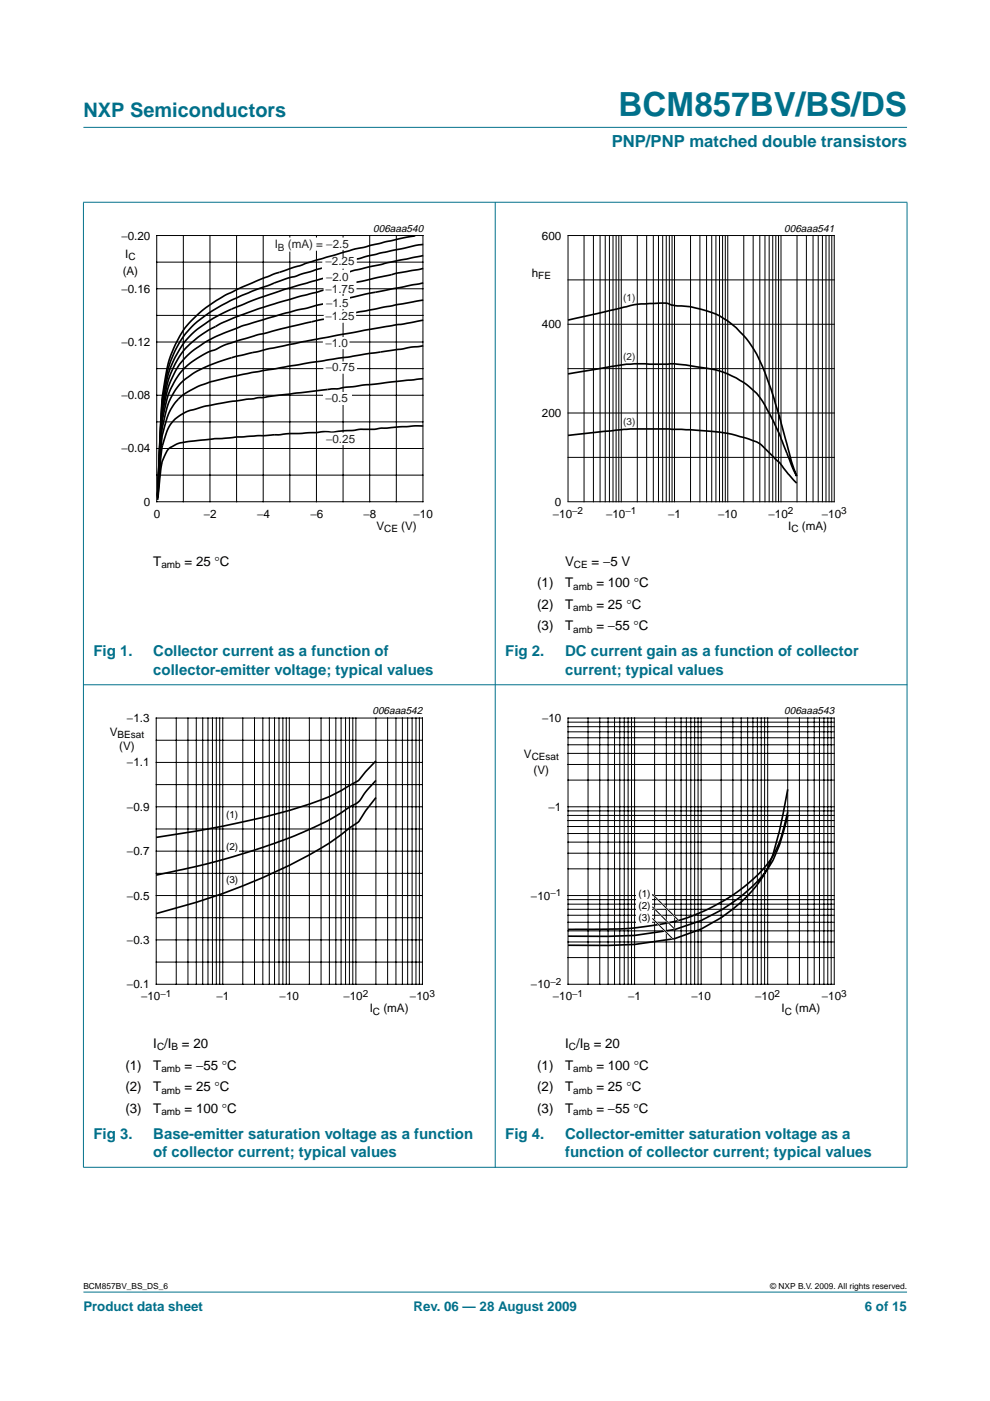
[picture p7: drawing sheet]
<svg xmlns="http://www.w3.org/2000/svg" width="210mm" height="297mm" viewBox="0 0 210 297" stroke-linecap="round" stroke-linejoin="round" font-family="sans-serif">
<g fill="#00708a" stroke="#00708a" stroke-width=".21">
<path d="M17.7 273.9h174.6z"/>
<path d="M17.7 27h174.6z"/>
<path d="M17.7 42.9v204.5z"/>
<path d="M105 42.8v204.7z"/>
<path d="M192.3 42.9v204.5z"/>
<path d="M17.6 42.9h174.8z"/>
<path d="M17.6 145.2h174.8z"/>
<path d="M17.6 247.5h174.8z"/>
</g>
<path d="M20.5 47.1h81.9v66.3h-81.9z" fill="none" stroke="#fff" stroke-width=".21"/>
<g fill="none" stroke="#000" stroke-width=".21">
<path d="M33.2 49.9h56.5v56.5h-56.5zM33.2 55.6h56.5M38.9 49.9v56.5M44.5 49.9v56.5M50.2 49.9v56.5M55.8 49.9v56.5M61.5 49.9v56.5M67.1 49.9v56.5M72.7 49.9v56.5M78.4 49.9v56.5M84 49.9v56.5M33.2 66.9h56.5"/>
<path d="M33.2 78.2h56.5M33.2 61.2h56.5M33.2 72.5h56.5M33.2 89.4h56.5M33.2 83.8h56.5M33.2 95.1h56.5M33.2 100.7h56.5"/>
</g>
<path d="M87.6 50.1l-12.5 2.7-7.9 2.3-9.1 3-7.3 3a33.9 33.9 0 0 0-9 5.7l-1.2 1.1a23.2 23.2 0 0 0-4.7 8.3l-.7 3.3-.9 5.2-.9 20.3 .9-18 .1-1.9 .4-2.8a22.1 22.1 0 0 1 7-14.1 42.6 42.6 0 0 1 8.7-5.2l3.1-1.3 3.4-1.2a30.7 30.7 0 0 1 5.9-2l4.3-1.4 7.6-2 13.2-3.1 1.7-.2M88 50l-.6 .1M89.7 60l-11.8 2.3-8.2 1.8-7.1 1.7-6.2 1.8a64.1 64.1 0 0 0-12.9 5 16.1 16.1 0 0 0-6.5 6.5l-.7 1.5a38.8 38.8 0 0 0-2.3 12.3l-.6 12.3M89.7 56.9l-5.6 1-9 2-11.3 2.9-5.7 1.6a57.4 57.4 0 0 0-14.6 6.1 18.1 18.1 0 0 0-8.4 12.7l-.8 4.1-.9 17.8M89.7 54.2l-11.3 2.3-10.1 2.6-8.2 2.3-7.6 2.7a34.5 34.5 0 0 0-12.4 7.3 22.1 22.1 0 0 0-5.4 12.8l-.4 2.2-.2 4.2-.7 14.5M89.7 73.3l-24.2 3.6-14.1 2.5a39.4 39.4 0 0 0-9.6 2.6 11.5 11.5 0 0 0-4.7 3.4l-.8 1.3-.7 1.5-1.2 4.3-1 12.9M89.7 67.9l-25.9 4.6-10.8 2.4a41.9 41.9 0 0 0-12.4 4.5 13.6 13.6 0 0 0-5.8 9.7l-.5 2.9-.9 13.4M89.7 63.6l-13.5 2.5-8.5 1.7-7.9 1.9-6.2 1.6a39.5 39.5 0 0 0-8.5 3 15.2 15.2 0 0 0-10.2 12.4l-.6 4-.9 14.6M89.7 90.3l-5 .2-4 .3-1.4 .2h-3.1l-5.7 .6-1.9-.1-1.7 .2-16.7 .9-9 .9a8.5 8.5 0 0 0-5.2 1.5 7.9 7.9 0 0 0-1.9 4.7l-.7 6.3M89.7 80.3l-12.4 1.3-4.5 .6-1.1 .2-1.4 .1-14.4 1.8h-1.2l-7.3 1.1a32.9 32.9 0 0 0-8.5 2.2 7.7 7.7 0 0 0-4.1 5.8l-.5 1.5-.2 1.8-.7 8.9" fill="none" stroke="#000" stroke-width=".35"/>
<g fill="#fff">
<path d="M68.8 91.7h6.6v2.6l-6.8 .1z"/>
<path d="M57.2 50.4h16v2.6l-16.1 .5z"/>
<path d="M68.5 83.1h6.1v2.7h-6.1z"/>
<path d="M68.9 76.7l6.8-.1v2.7l-7.4-.1z"/>
<path d="M68.5 71.9l5.6-.6v2.7h-5.6z"/>
<path d="M68.6 66.7l6.9-1.5v3.1l-6.8 .4z"/>
<path d="M68.6 62.8h5.6v2.7h-5.6z"/>
<path d="M68.6 59.8l7-.4v2.7l-7 .4z"/>
<path d="M68.6 57.2h5.6v2.8h-5.6z"/>
<path d="M68.3 55.3l7.4-1.3v2.7l-7.5 .6z"/>
</g>
<path d="M120.4 79.3l7.7-1.3a33.7 33.7 0 0 1 9.6-.8h3.9a35.5 35.5 0 0 1 8.2 .9 17.3 17.3 0 0 1 11.8 6.9 72.6 72.6 0 0 1 6.2 13.6l1.1 2.4M120.4 67.9l10.3-2.4a22.3 22.3 0 0 1 7.8-1.2h1.5a5.2 5.2 0 0 1 2.7 .4l.2 .1a24.4 24.4 0 0 1 9.7 2.2 21.6 21.6 0 0 1 9.6 11.9l2 5.7 1.1 3.7 2.5 9.5 1.1 3.1M120.4 92.3l13.3-1.4h8.3l5.4 .3a35.3 35.3 0 0 1 13 2.5l1 .6 2.8 2.7a16 16 0 0 1 2.9 3.5l1.8 1.9" fill="none" stroke="#000" stroke-width=".35"/>
<path d="M107.7 47.1h81.9v66.3h-81.9zM20.4 149.4h81.9v66.3h-81.9z" fill="none" stroke="#fff" stroke-width=".21"/>
<g fill="none" stroke="#000" stroke-width=".21">
<path d="M120.4 49.9h56.5v56.5h-56.5zM120.4 59.3h56.5M123.8 49.9v56.5M125.8 49.9v56.5M127.2 49.9v56.5M128.3 49.9v56.5M129.2 49.9v56.5M130 49.9v56.5M130.6 49.9v56.5M131.2 49.9v56.5M131.7 49.9v56.5M135.1 49.9v56.5"/>
<path d="M137.1 49.9v56.5M138.5 49.9v56.5M139.6 49.9v56.5M140.5 49.9v56.5M141.3 49.9v56.5M141.9 49.9v56.5M142.5 49.9v56.5M143 49.9v56.5M146.4 49.9v56.5M148.4 49.9v56.5M149.8 49.9v56.5M150.9 49.9v56.5"/>
<path d="M151.8 49.9v56.5M152.5 49.9v56.5M153.2 49.9v56.5M153.8 49.9v56.5M154.3 49.9v56.5M157.7 49.9v56.5M159.7 49.9v56.5M161.1 49.9v56.5M162.2 49.9v56.5M163.1 49.9v56.5M163.8 49.9v56.5M164.5 49.9v56.5"/>
<path d="M165.1 49.9v56.5M165.6 49.9v56.5M169 49.9v56.5M171 49.9v56.5M172.4 49.9v56.5M173.5 49.9v56.5M174.4 49.9v56.5M175.1 49.9v56.5M175.8 49.9v56.5M176.4 49.9v56.5M120.4 68.8h56.5M120.4 78.2h56.5"/>
<path d="M120.4 87.6h56.5M120.4 97h56.5M33.1 152.2h56.5v56.5h-56.5zM33.1 156.9h56.5M37.4 152.2v56.5M39.9 152.2v56.5M41.6 152.2v56.5M43 152.2v56.5M44.1 152.2v56.5M45 152.2v56.5M45.9 152.2v56.5M46.6 152.2v56.5"/>
<path d="M47.2 152.2v56.5M51.5 152.2v56.5M54 152.2v56.5M55.7 152.2v56.5M57.1 152.2v56.5M58.2 152.2v56.5M59.2 152.2v56.5M60 152.2v56.5M60.7 152.2v56.5M61.3 152.2v56.5M65.6 152.2v56.5M68.1 152.2v56.5"/>
<path d="M69.8 152.2v56.5M71.2 152.2v56.5M72.3 152.2v56.5M73.3 152.2v56.5M74.1 152.2v56.5M74.8 152.2v56.5M75.5 152.2v56.5M79.7 152.2v56.5M82.2 152.2v56.5M83.9 152.2v56.5M85.3 152.2v56.5M86.4 152.2v56.5"/>
<path d="M87.4 152.2v56.5M88.2 152.2v56.5M88.9 152.2v56.5M33.1 161.6h56.5M33.1 171.1h56.5M33.1 166.4h56.5M33.1 175.8h56.5M33.1 180.5h56.5M33.1 189.9h56.5M33.1 199.3h56.5M33.1 185.2h56.5M33.1 194.6h56.5"/>
<path d="M33.1 204h56.5"/>
</g>
<path d="M47.9 177.9h2.8v2.9h-2.8z" fill="#fff"/>
<path d="M79.7 165.5a26.1 26.1 0 0 0-3.7 4.5l-7 4.3-6.5 2.9-4 1.5-4.5 1.5-8 2.4-12.9 2.9M79.7 161.3l-2.2 2.3-1.5 1.9a49 49 0 0 1-7.9 4.1 151.1 151.1 0 0 1-26.5 6.6l-8.5 1.3M79.7 169.1l-2.2 2.8-1.5 2.4-1.9 1.3a54.8 54.8 0 0 1-12.8 7.9 142.6 142.6 0 0 1-28.2 10.2" fill="none" stroke="#000" stroke-width=".35"/>
<path d="M107.7 149.4h81.9v66.3h-81.9z" fill="none" stroke="#fff" stroke-width=".21"/>
<g fill="none" stroke="#000" stroke-width=".21">
<path d="M120.4 152.2h56.5v56.5h-56.5zM120.4 159.7h56.5M120.4 157.9h56.5M120.4 156.4h56.5M120.4 155.2h56.5M120.4 154.1h56.5M120.4 153.1h56.5M124.7 152.2v56.5M127.2 152.2v56.5M128.9 152.2v56.5M130.3 152.2v56.5M131.4 152.2v56.5"/>
<path d="M132.4 152.2v56.5M133.2 152.2v56.5M133.9 152.2v56.5M134.5 152.2v56.5M138.8 152.2v56.5M141.3 152.2v56.5M143 152.2v56.5M144.4 152.2v56.5M145.5 152.2v56.5M146.5 152.2v56.5M147.3 152.2v56.5M148 152.2v56.5"/>
<path d="M148.7 152.2v56.5M152.9 152.2v56.5M155.4 152.2v56.5M157.1 152.2v56.5M158.5 152.2v56.5M159.6 152.2v56.5M160.6 152.2v56.5M161.4 152.2v56.5M162.1 152.2v56.5M162.8 152.2v56.5M167 152.2v56.5M169.5 152.2v56.5"/>
<path d="M171.3 152.2v56.5M172.6 152.2v56.5M173.7 152.2v56.5M174.7 152.2v56.5M175.5 152.2v56.5M176.2 152.2v56.5M120.4 178.5h56.5M120.4 176.7h56.5M120.4 175.2h56.5M120.4 174h56.5M120.4 172.9h56.5M120.4 171.9h56.5"/>
<path d="M120.4 171.1h56.5M120.4 165.4h56.5M120.4 162.1h56.5M120.4 199.7h56.5M120.4 197.4h56.5M120.4 195.5h56.5M120.4 194.1h56.5M120.4 192.8h56.5M120.4 191.7h56.5M120.4 190.7h56.5M120.4 189.9h56.5M120.4 184.2h56.5"/>
<path d="M120.4 180.9h56.5M120.4 203h56.5"/>
</g>
<g fill="#fff">
<path d="M135 191h3.3v2.9h-3.3z"/>
<path d="M135 188.2h3.3v2.8h-3.3z"/>
<path d="M135 193.3h3.3v2.9h-3.3z"/>
</g>
<path d="M167 172.2l-.9 3.5a20.9 20.9 0 0 1-8.6 12.5l-2.9 2.1-2.1 1.2a38 38 0 0 1-16.5 5l-4.6 .5h-11M167 167.4l-1.7 8.8a25 25 0 0 1-4.7 11.3 32.9 32.9 0 0 1-17.6 11.5l-8.5 1.2-5.6 .3-8.5-.1M167 173a33.1 33.1 0 0 1-4.2 11.2 35.6 35.6 0 0 1-19.8 12.9l-8.5 1.2-5.6 .2h-8.5" fill="none" stroke="#000" stroke-width=".35"/>
<path d="M138.3 192.3l4.7 4.7zM138.3 194.7l4.4 4.4zM138.3 189.6l5.6 5.6z" fill="#000" stroke="#fff" stroke-width=".35"/>
<path d="M138.3 192.3l4.7 4.7zM138.3 194.7l4.4 4.4zM138.3 189.6l5.6 5.6z" fill="#000" stroke="#000" stroke-width=".21"/>
<text font-size="7.1" fill="#00708a" x="131.2" y="24.7">BCM857BV/BS/DS</text>
<text font-size="4.2" fill="#00708a" x="17.7" y="24.9">NXP Semiconductors</text>
<text font-size="3.5" fill="#00708a" x="129.7" y="31.1">PNP/PNP matched double transistors</text>
<g font-size="3.2" fill="#00708a">
<text x="19.8" y="139.2">Fig 1.</text>
<text x="32.5" y="139.2">Collector current as a function of</text>
<text x="32.5" y="143.1">collector-emitter voltage; typical values</text>
<text x="107.1" y="139.2">Fig 2.</text>
<text x="119.8" y="139.2">DC current gain as a function of collector</text>
<text x="119.8" y="143.1">current; typical values</text>
<text x="19.8" y="241.5">Fig 3.</text>
<text x="32.5" y="241.5">Base-emitter saturation voltage as a function</text>
<text x="32.5" y="245.4">of collector current; typical values</text>
<text x="107.1" y="241.5">Fig 4.</text>
<text x="119.8" y="241.5">Collector-emitter saturation voltage as a</text>
<text x="119.8" y="245.4">function of collector current; typical values</text>
</g>
<g font-size="2.8">
<text x="32.5" y="119.9">T</text>
<text x="39.1" y="119.9">= 25 °C</text>
<text x="119.8" y="119.9">V</text>
<text x="125.4" y="119.9">= −5 V</text>
<text x="113.9" y="124.5">(1)</text>
<text x="119.8" y="124.5">T</text>
<text x="126.4" y="124.5">= 100 °C</text>
<text x="113.9" y="129.1">(2)</text>
<text x="119.8" y="129.1">T</text>
<text x="126.4" y="129.1">= 25 °C</text>
<text x="113.9" y="133.7">(3)</text>
<text x="119.8" y="133.7">T</text>
<text x="126.4" y="133.7">= −55 °C</text>
<text x="26.6" y="226.8">(1)</text>
<text x="32.5" y="222.2">I /I</text>
<text x="32.5" y="226.8">T</text>
<text x="38.6" y="222.2">= 20</text>
<text x="39.1" y="226.8">= −55 °C</text>
<text x="113.9" y="226.8">(1)</text>
<text x="119.8" y="222.2">I /I</text>
<text x="119.8" y="226.8">T</text>
<text x="125.9" y="222.2">= 20</text>
<text x="126.4" y="226.8">= 100 °C</text>
<text x="26.6" y="231.4">(2)</text>
<text x="32.5" y="231.4">T</text>
<text x="39.1" y="231.4">= 25 °C</text>
<text x="113.9" y="231.4">(2)</text>
<text x="119.8" y="231.4">T</text>
<text x="126.4" y="231.4">= 25 °C</text>
<text x="26.6" y="236">(3)</text>
<text x="32.5" y="236">T</text>
<text x="39.1" y="236">= 100 °C</text>
<text x="113.9" y="236">(3)</text>
<text x="119.8" y="236">T</text>
<text x="126.4" y="236">= −55 °C</text>
</g>
<g font-size="2.8" fill="#00708a">
<text x="17.7" y="278">Product data sheet</text>
<text x="87.7" y="278">Rev. 06 — 28 August 2009</text>
<text x="183.4" y="278">6 of 15</text>
</g>
<g font-size="2.5">
<text x="25.7" y="50.8">−0.20</text>
<text x="114.9" y="50.8">600</text>
<text x="26" y="58.2">(A)</text>
<text x="26.5" y="54.7">I</text>
<text x="112.8" y="58.7">h</text>
<text x="25.7" y="62.1">−0.16</text>
<text x="114.9" y="69.6">400</text>
<text x="25.7" y="73.4">−0.12</text>
<text x="25.7" y="84.6">−0.08</text>
<text x="114.9" y="88.4">200</text>
<text x="25.7" y="95.9">−0.04</text>
<text x="30.5" y="107.2">0</text>
<text x="117.7" y="107.2">0</text>
<text x="32.6" y="109.8">0</text>
<text x="43.2" y="109.8">−2</text>
<text x="54.5" y="109.8">−4</text>
<text x="65.8" y="109.8">−6</text>
<text x="77.1" y="109.8">−8</text>
<text x="79.8" y="112.3">V</text>
<text x="85.1" y="112.3">(V)</text>
<text x="87.7" y="109.8">−10</text>
<text x="117.2" y="109.8">−10</text>
<text x="128.5" y="109.8">−10</text>
<text x="141.6" y="109.8">−1</text>
<text x="152.3" y="109.8">−10</text>
<text x="163" y="109.8">−10</text>
<text x="167.1" y="112.3">I</text>
<text x="170" y="112.3">(mA)</text>
<text x="174.2" y="109.8">−10</text>
<text x="26.9" y="153.1">−1.3</text>
<text x="114.9" y="153.1">−10</text>
<text x="23.3" y="156.1">V</text>
<text x="25.3" y="159.1">(V)</text>
<text x="111.1" y="160.6">V</text>
<text x="26.9" y="162.4">−1.1</text>
<text x="113.1" y="164.2">(V)</text>
<text x="26.9" y="171.9">−0.9</text>
<text x="116.3" y="171.9">−1</text>
<text x="26.9" y="181.3">−0.7</text>
<text x="26.9" y="190.7">−0.5</text>
<text x="112.6" y="190.7">−10</text>
<text x="26.9" y="200.1">−0.3</text>
<text x="26.9" y="209.5">−0.1</text>
<text x="112.6" y="209.5">−10</text>
<text x="29.9" y="212.1">−10</text>
<text x="45.9" y="212.1">−1</text>
<text x="59.3" y="212.1">−10</text>
<text x="72.8" y="212.1">−10</text>
<text x="78.4" y="214.6">I</text>
<text x="81.3" y="214.6">(mA)</text>
<text x="86.9" y="212.1">−10</text>
<text x="117.2" y="212.1">−10</text>
<text x="133.2" y="212.1">−1</text>
<text x="146.6" y="212.1">−10</text>
<text x="160.1" y="212.1">−10</text>
<text x="165.7" y="214.6">I</text>
<text x="168.6" y="214.6">(mA)</text>
<text x="174.2" y="212.1">−10</text>
</g>
<g font-size="2.5" fill="#231f20">
<text x="58.2" y="52.6">I</text>
<text x="61" y="52.6">(mA) = −2.5</text>
<text x="69" y="56.2">−2.25</text>
<text x="69.1" y="59.5">−2.0</text>
<text x="69" y="62">−1.75</text>
<text x="69.1" y="65">−1.5</text>
<text x="69" y="67.8">−1.25</text>
<text x="69" y="73.5">−1.0</text>
<text x="69.1" y="78.7">−0.75</text>
<text x="69" y="85.3">−0.5</text>
<text x="69.1" y="94">−0.25</text>
</g>
<g font-size="2.2">
<text x="79.1" y="49.1">006aaa540</text>
<text x="166.3" y="49.1">006aaa541</text>
<text x="79" y="151.4">006aaa542</text>
<text x="166.3" y="151.4">006aaa543</text>
</g>
<g font-size="2.1" fill="#231f20">
<text x="58.9" y="53.1">B</text>
<text x="132.1" y="63.8">(1)</text>
<text x="132.1" y="76.3">(2)</text>
<text x="132.1" y="90.1">(3)</text>
</g>
<g font-size="2.1">
<text x="27.2" y="55.2">C</text>
<text x="114.1" y="59.2">FE</text>
<text x="81.5" y="112.8">CE</text>
<text x="121.3" y="109">−2</text>
<text x="132.6" y="109">−1</text>
<text x="167.1" y="109">2</text>
<text x="167.8" y="112.8">C</text>
<text x="178.3" y="109">3</text>
<text x="34.2" y="120.4">amb</text>
<text x="121.5" y="125">amb</text>
<text x="121.7" y="120.4">CE</text>
<text x="121.5" y="129.6">amb</text>
<text x="121.5" y="134.2">amb</text>
<text x="24.9" y="156.6">BEsat</text>
<text x="112.7" y="161.1">CEsat</text>
<text x="47.9" y="173.4">(1)</text>
<text x="47.9" y="180.3">(2)</text>
<text x="47.9" y="187.2">(3)</text>
<text x="116.7" y="190">−1</text>
<text x="135.4" y="190.2">(1)</text>
<text x="135.4" y="192.8">(2)</text>
<text x="135.4" y="195.2">(3)</text>
<text x="116.7" y="208.8">−2</text>
<text x="34" y="211.3">−1</text>
<text x="76.9" y="211.3">2</text>
<text x="79.1" y="215.1">C</text>
<text x="91" y="211.3">3</text>
<text x="121.3" y="211.3">−1</text>
<text x="164.2" y="211.3">2</text>
<text x="166.4" y="215.1">C</text>
<text x="178.3" y="211.3">3</text>
<text x="33.3" y="222.7">C</text>
<text x="34.2" y="227.3">amb</text>
<text x="36.4" y="222.7">B</text>
<text x="120.6" y="222.7">C</text>
<text x="121.5" y="227.3">amb</text>
<text x="123.7" y="222.7">B</text>
<text x="34.2" y="231.9">amb</text>
<text x="121.5" y="231.9">amb</text>
<text x="34.2" y="236.5">amb</text>
<text x="121.5" y="236.5">amb</text>
</g>
<g font-size="1.8">
<text x="17.7" y="273.4">BCM857BV_BS_DS_6</text>
<text x="163.3" y="273.4">© NXP B.V. 2009. All rights reserved.</text>
</g>
</svg>
